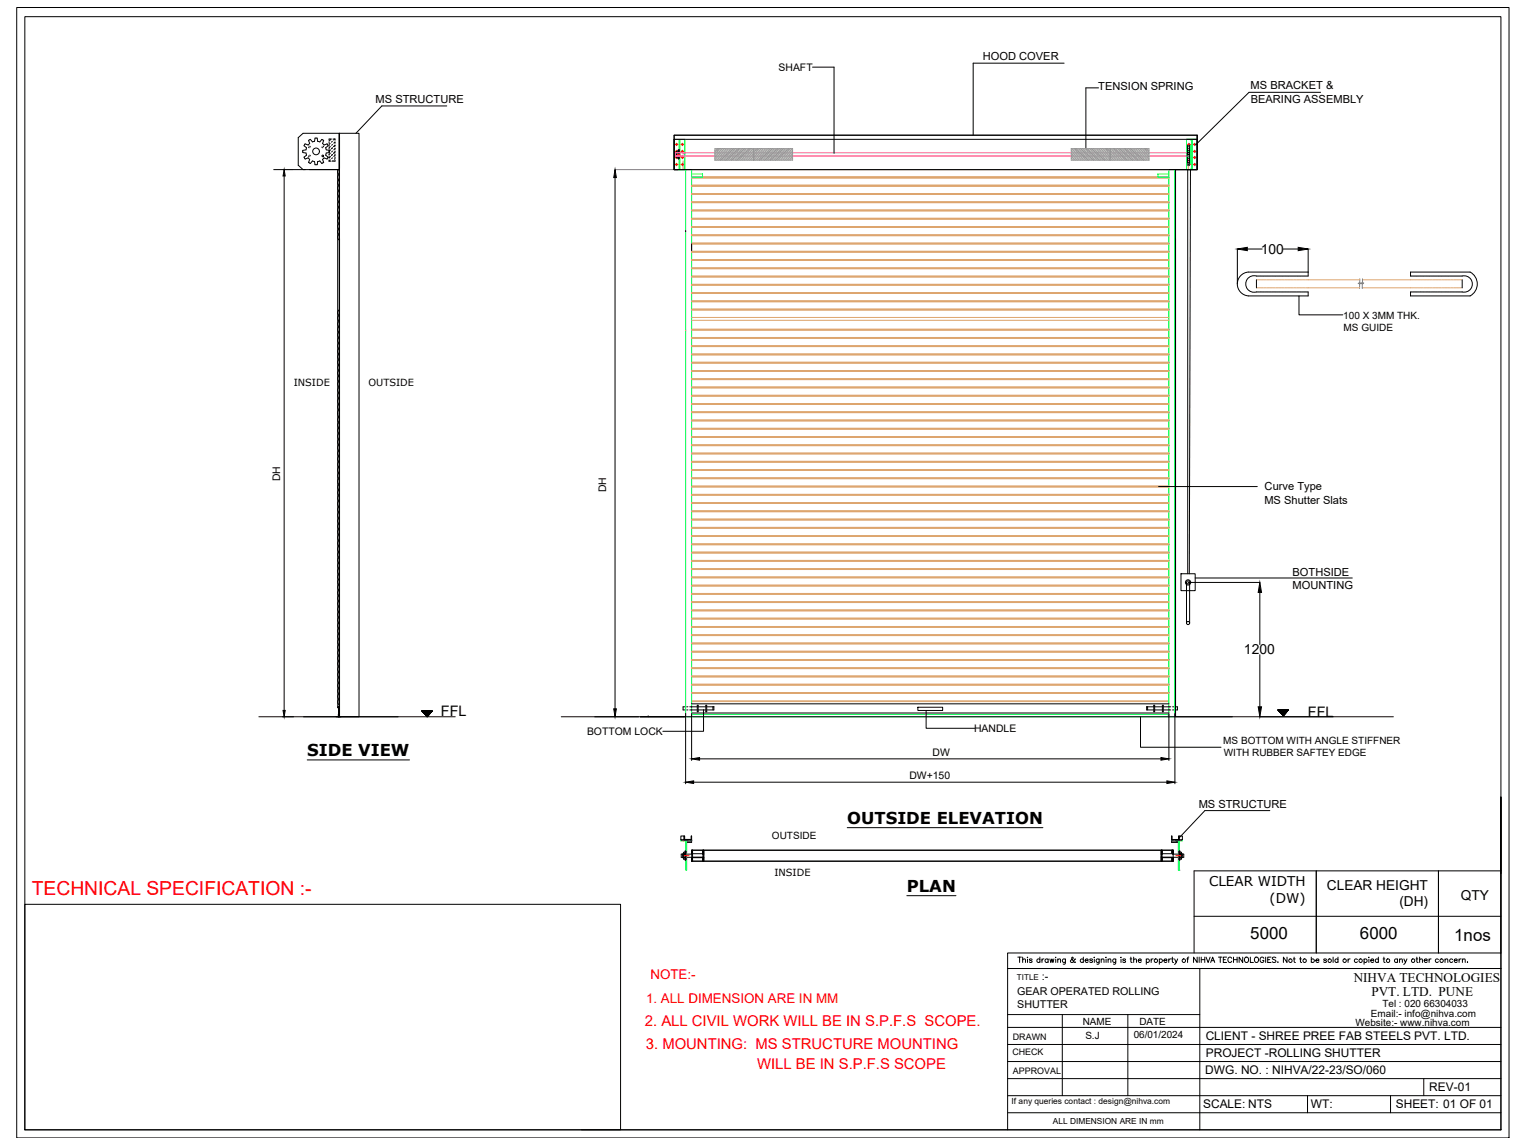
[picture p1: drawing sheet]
<svg xmlns="http://www.w3.org/2000/svg" width="1219mm" height="914mm" viewBox="0 0 1219 914" stroke-linecap="round" stroke-linejoin="round" font-family="sans-serif">
<!-- layer: 0 -->
<g fill="none" stroke="#dda56e" stroke-width=".8">
<path d="M553 135h381M553 155h381M553 149h381M553 148h381M553 142h381M553 141h381M553 175h381M553 174h381M553 168h381M553 162h381M553 161h381M553 195h381"/>
<path d="M553 194h381M553 188h381M553 182h381M553 181h381M553 215h381M553 214h381M553 208h381M553 207h381M553 201h381M553 234h381M553 228h381M553 227h381"/>
<path d="M553 221h381M1004 230h1M1004 223h1M1005 230h1M1005 223h1M1006 230h1M1006 223h1M1007 230h1M1007 223h1M1009 230h.1M1009 223h.1M1010 230h1"/>
<path d="M1010 223h1M1011 230h1M1011 223h1M1012 230h1M1012 223h1M1013 230h1M1013 223h1M1015 230h.1M1015 223h.1M1016 230h1M1016 223h1M1017 230h1"/>
<path d="M1017 223h1M1018 230h1M1018 223h1M1019 230h1M1019 223h1M1021 230h.1M1021 223h.1M1022 230h1M1022 223h1M1023 230h1M1023 223h1M1024 230h1"/>
<path d="M1024 223h1M1025 230h1M1025 223h1M1026 230h1M1026 223h1M1028 230h.1M1028 223h.1M1029 230h1M1029 223h1M1030 230h1M1030 223h1M1031 230h1"/>
<path d="M1031 223h1M1032 230h1M1032 223h1M1034 230h.1M1034 223h.1M1035 230h1M1035 223h1M1036 230h1M1036 223h1M1037 230h1M1037 223h1M1038 230h1"/>
<path d="M1038 223h1M1040 230h.1M1040 223h.1M1041 230h1M1041 223h1M1042 230h1M1042 223h1M1043 230h1M1043 223h1M1044 230h42M1044 223h42M1088 230h40"/>
<path d="M1089 223h39M1128 230h1M1128 223h1M1129 230h1M1129 223h1M1130 230h1M1130 223h1M1132 230h.1M1132 223h.1M1133 230h1M1133 223h1M1134 230h1"/>
<path d="M1134 223h1M1135 230h1M1135 223h1M1136 230h1M1136 223h1M1138 230h.1M1138 223h.1M1139 230h1M1139 223h1M1140 230h1M1140 223h1M1141 230h1"/>
<path d="M1141 223h1M1142 230h1M1142 223h1M1144 230h.1M1144 223h.1M1145 230h1M1145 223h1M1146 230h1M1146 223h1M1147 230h1M1147 223h1M1148 230h1"/>
<path d="M1148 223h1M1150 230h.1M1150 223h.1M1151 230h1M1151 223h1M1152 230h1M1152 223h1M1153 230h1M1153 223h1M1154 230h1M1154 223h1M1156 230h.1"/>
<path d="M1156 223h.1M1157 230h1M1157 223h1M1158 230h1M1158 223h1M1159 230h1M1159 223h1M1160 230h1M1160 223h1M1161 230h1M1161 223h1M1163 230h.1"/>
<path d="M1163 223h.1M1164 230h1M1164 223h1M1165 230h1M1165 223h1M1166 230h1M1166 223h1M1167 230h1M1167 223h1M553 256h381M553 254h381M553 248h381"/>
<path d="M553 247h381M553 241h381M553 240h381M548 264h.1M553 277h381M553 276h381M553 270h381M553 264h381M553 263h381M553 297h381M553 296h381M553 290h381"/>
<path d="M553 289h381M553 283h381M553 316h381M553 310h381M553 309h381M553 303h381M553 302h381M553 336h381M553 335h381M553 330h381M553 329h381M553 323h381"/>
<path d="M553 322h381M553 356h381M553 355h381M553 349h381M553 343h381M553 342h381M553 376h381M553 375h381M553 369h381M553 368h381M553 362h381M553 395h381"/>
<path d="M553 389h381M553 388h381M553 382h381M553 415h381M553 409h381M553 408h381M553 402h381M553 401h381M553 435h381M553 434h381M553 428h381M553 422h381"/>
<path d="M553 421h381M553 455h381M553 454h381M553 448h381M553 442h381M553 441h381M553 475h381M553 474h381M553 468h381M553 467h381M553 461h381M553 494h381"/>
<path d="M553 488h381M553 487h381M553 481h381M553 514h381M553 508h381M553 507h381M553 501h381M553 500h381M553 540h381M553 534h381M553 533h381M553 527h381"/>
<path d="M553 521h381M553 520h381M553 560h381M553 554h381M553 553h381M553 547h381M553 546h381M553 541h381"/>
</g>
<g fill="none" stroke="#0f0" stroke-width=".8">
<path d="M539 111h8v24h-8zM543 111v24M948 111h9v24h-9zM951 118l-1 1v9l1 1M951 117h.1M951 111l1 1v23h-1M951 117v13M952 111v24M952 116h-1v15h1M952 119h.1M953 111v24M539 135h8"/>
<path d="M553 139h8v2h-8M934 135h5v437h-5zM934 139h-9v2h9M949 126h1M950 121h-1M950 121v5M950 121h.1M950 126h.1M951 121v5M951 130h.1M952 126h.1M952 121h.1"/>
<path d="M952 127h.1M952 120h.1M548 572v-437h5v437M544 671h9h-9zM548 671v24h1v-24M936 671h9h-9zM941 671v24h2M942 671v24"/>
<circle cx="541" cy="115" r=".7"/>
<circle cx="545" cy="115" r=".7"/>
<circle cx="950" cy="115" r=".7"/>
<circle cx="954" cy="115" r=".7"/>
<circle cx="541" cy="126" r=".7"/>
<circle cx="541" cy="121" r=".7"/>
<circle cx="541" cy="131" r=".7"/>
<circle cx="545" cy="131" r=".7"/>
<circle cx="545" cy="126" r=".7"/>
<circle cx="545" cy="121" r=".7"/>
<circle cx="950" cy="131" r=".7"/>
<circle cx="954" cy="121" r=".7"/>
<circle cx="954" cy="131" r=".7"/>
<circle cx="954" cy="126" r=".7"/>
</g>
<path d="M546 128v7h-7M949 132v3h8" fill="none" stroke="#b88a5c" stroke-width=".8"/>
<path d="M950 120v9M546 126h.1M950 122h-411v3h411" fill="none" stroke="#f0f" stroke-width=".8"/>
<path d="M546 123h.1" fill="none" stroke="#b85c8a" stroke-width=".8"/>
<path d="M547 572h390M553 571h380v1" fill="none" stroke="#0ff" stroke-width=".8"/>
<g fill="none" stroke="#000" stroke-width=".8">
<path d="M13 6h1193v903h-1193zM20 13h1179v889h-1179zM649 54h17v68M850 50h-72v58M878 70h-10v49M1055 74h-57l-42 41M357 85h-52l-21 21M244 115l-1 1 2 2v2h-3v2h3v2l-2 2M247 112v3l-1 1-2-1M247 117v1M247 117h1M248 111l-2 1"/>
<path d="M252 110h1M252 110l-1 3h-1l-2-2M253 110l1 3h2l1-2M257 111l2 1-1 3 1 1 2-1M257 117l1 1M258 117h1M261 115l1 1-2 2 1 2h2v2h-2l-1 2 2 2M263 112v-1h2l-2 2M263 113v1M263 116v1M263 118v1M264 114l-1 1"/>
<path d="M264 120l-1 1M264 117l-1 1M266 113l-1 1M266 118l-1 1M266 115l-1 1M266 111h2v1M267 114l1-1v1M267 111v1M267 116v1M268 116v1M268 118v1M268 116l-1 1"/>
<path d="M268 119l-1 1M271 106h16v466h-16zM271 106h-29l-4 4v22l4 3M271 106v29h-52M539 111h418M539 108h418v27h-418zM542 120h1v7h-1zM949 116v14h1v-14M949 120h1M949 116l1 1v-1M949 118h1M957 108v27h-18"/>
<path d="M243 125l1 2 2-1 1 1v3M246 130l2 1 2-2h1l1 3h1l1-3h2l1 2M247 125h.1M247 124l1 1M261 127l-2-1-1 1 1 3-2 1M262 125l-1 2M263 128v1h2M263 121v1M263 123v1M263 125v1M264 122l-1 1M264 125l-1 1 1-1"/>
<path d="M264 128l-1 1M266 124h-1M266 121h-1M266 123l-1 1M266 126l-1 1M266 128v1M268 121v1M268 123v1l-1 1M268 125v1M268 128v1h-2M268 121l-1 1M268 127h-1"/>
<path d="M540 122h3M540 125h3M540 123h1M542 122h-2v3h2M542 121h-1v5h1M542 120h1M542 121h1M542 126h1M547 135h-8v-27h418v27h-18M939 135v437M949 122h1M949 127h1"/>
<path d="M949 129h1M949 123h1M949 125h1M949 132h1M227 141v426M491 142v424M548 185h.1M553 195v6M939 191v381h46M989 199v28M997 199h11M1025 199h12"/>
<path d="M1045 199v21M1045 217h-48a10 10 0 0 0-8 10 10 10 0 0 0 8 9h48v-3M1004 223v7M1004 220a7 7 0 0 0-9 7 7 7 0 0 0 9 6M1005 220h.1M1005 233h.1M1006 220h.1M1006 233h.1M1007 220h.1M1007 233h.1M1007 220h1M1007 233h1"/>
<path d="M1008 220h1M1008 233h1M1009 220h1M1009 233h1M1010 220h1M1010 233h1M1011 220h1M1011 233h1M1012 220h1M1012 233h1M1013 220h1M1013 233h1"/>
<path d="M1014 220h1M1014 233h1M1015 220h1M1015 233h1M1016 220h1M1016 233h1M1017 220h1M1017 233h1M1018 220h1M1018 233h1M1019 220h1M1019 233h1"/>
<path d="M1020 220h1M1020 233h1M1021 220h.1M1021 233h.1M1022 220h.1M1022 233h.1M1023 220h.1M1023 233h.1M1024 220h.1M1024 233h.1M1025 220h.1M1025 233h.1"/>
<path d="M1026 220h.1M1026 233h.1M1027 220h.1M1027 233h.1M1028 220h.1M1028 233h.1M1028 220h1M1028 233h1M1029 220h1M1029 233h1M1030 220h1M1030 233h1"/>
<path d="M1031 220h1M1031 233h1M1032 220h1M1032 233h1M1033 220h1M1033 233h1M1034 220h1M1034 233h1M1035 220h1M1035 233h1M1036 220h1M1036 233h1"/>
<path d="M1037 220h1M1037 233h1M1038 237v14h35M1038 220h1M1038 233h1M1039 220h1M1039 233h1M1040 220h1M1040 233h1M1041 220h.1M1041 233h.1M1042 220h.1"/>
<path d="M1042 233h.1M1043 220h.1M1043 233h.1M1044 220h.1M1044 233h.1M1127 220v-3h48a11 11 0 0 1 0 19h-48v-3M1128 220h.1M1128 233h.1M1129 220h.1M1129 233h.1M1130 220h.1M1130 233h.1"/>
<path d="M1131 220h.1M1131 233h.1M1132 220h.1M1132 233h.1M1132 220h1M1132 233h1M1133 220h1M1133 233h1M1134 220h1M1134 233h1M1135 220h1M1135 233h1"/>
<path d="M1136 220h1M1136 233h1M1137 220h1M1137 233h1M1138 220h1M1138 233h1M1139 220h1M1139 233h1M1140 220h1M1140 233h1M1141 220h1M1141 233h1"/>
<path d="M1142 220h1M1142 233h1M1143 220h1M1143 233h1M1144 220h1M1144 233h1M1145 220h1M1145 233h1M1146 220h.1M1146 233h.1M1147 220h.1M1147 233h.1"/>
<path d="M1148 220h.1M1148 233h.1M1149 220h.1M1149 233h.1M1150 220h.1M1150 233h.1M1151 220h.1M1151 233h.1M1152 220h.1M1152 233h.1M1153 220h.1M1153 233h.1"/>
<path d="M1153 220h1M1153 233h1M1154 220h1M1154 233h1M1155 220h1M1155 233h1M1156 220h1M1156 233h1M1157 220h1M1157 233h1M1158 220h1M1158 233h1"/>
<path d="M1159 220h1M1159 233h1M1160 220h1M1160 233h1M1161 220h1M1161 233h1M1162 220h1M1162 233h1M1163 220h1M1163 233h1M1164 220h1M1164 233h1"/>
<path d="M1165 220h1M1165 233h1M1166 220h.1M1166 233h.1M1167 220h.1M1167 233h.1M1168 220a7 7 0 0 1 8 7 7 7 0 0 1-8 6M1168 223v7M926 389h79M948 465v33M949 465h58M950 465v33"/>
<path d="M955 462h125M1007 473v42M1007 523v41M207 572h157M270 565v-1l1 1a.7 .7 0 0 0-1-1 .7 .7 0 0 0 0 1M270 565l1 1zM270 572h-1M270 571h.1M270 566v6M271 566v6M271 572h1M337 568h.1"/>
<path d="M337 568l4 4M337 568h1M337 568h1h-1M338 568h.1M338 569v-1v1M338 568v1M338 569l1-1-1 1M338 568v1v-1M339 569v-1v1M339 570v-2v2M339 568l-1 1M339 568l-1 1 1-1"/>
<path d="M339 568v1zM339 570l1-2-1 2M339 570l1-2v3M340 568l-1 2M340 568l-1 2 1-2M340 571l1-3-1 3M340 568v3M341 572l1-4-1 4M341 568l-1 3zM341 568l-1 3M341 568l-1 3 1-3M341 572l2-4-2 4"/>
<path d="M342 568l-1 4M342 572l1-4-1 4M342 568l-1 4 1-4M342 568l-1 4zM342 571l1-3-1 3M343 568l-2 4M343 568l-1 4M343 568l-1 3M343 570l1-2-1 3M343 570l1-2-1 2M343 568v3M344 570v-2v2"/>
<path d="M344 568l-1 2M344 568v2M344 569l1-1-1 1M344 568v1v-1M344 568v1zM344 568v1M345 569v-1v1M345 568l-1 1M345 568v1M345 568h.1M345 568l-4 4M448 572h665"/>
<path d="M518 572h.1M547 564h-1v3h1M548 570v56M549 567h1M549 564h1M551 567h6M551 564h6M553 570v37M553 562h381M553 569h381M557 563h1v5h-1zM558 567h6"/>
<path d="M558 564h6M562 567v17h-32M564 563h1v5h-1zM565 564h5v3h-5M570 564v3M733 565h20v2h-20zM740 567v15h39M911 572v25h65M917 564v3M922 564h-6v3h6M922 563h1v5h-1zM923 567h6"/>
<path d="M923 564h6M929 563v5zM929 567h6M929 564h6M934 570v37M937 567h1M937 564h1M939 570v56M939 572h.1M939 564h2v3h-2M1021 567h8M1021 567l4 5"/>
<path d="M1021 567h.1M1022 567h-1zM1022 568v-1v1M1022 567l-1 1M1022 567v1M1022 567v1v-1M1022 568l1-1-1 1M1022 568l1-1-1 2M1022 569l1-2-1 2M1023 567l-1 1M1023 567l-1 1zM1023 569v-2v2"/>
<path d="M1023 567v2v-2M1023 569l1-2-1 2M1023 567v2M1023 567v2zM1023 570l1-3v3M1023 570l1-3-1 3M1024 567l-1 2M1024 570v-3v3M1024 570l1-3-1 3M1024 571l1-4-1 4M1024 567v3M1024 571l2-4-2 4"/>
<path d="M1025 567l-1 3M1025 567l-1 3 1-3M1025 571l1-4-1 4M1025 567l-1 4 1-4M1025 572l1-5-1 5M1025 572l2-5-2 5M1026 567l-1 4 1-4M1026 571l1-4-1 4M1026 567l-1 4M1026 571l1-4-2 5M1026 567l-1 4zM1026 570l1-3-1 3"/>
<path d="M1026 567l-1 5M1027 570l1-3-1 3M1027 569l1-2-1 2M1027 567l-1 3M1027 567v3l1-3M1028 567l-1 3M1028 569v-2v2M1028 567l-1 3 1-3M1028 567l-1 2M1028 567v2M1028 567v2zM1028 568l1-1-1 1"/>
<path d="M1028 567v1M1029 567l-1 1zM1029 568v-1v1M1029 567h.1M1029 567v1M1029 567l-4 5M245 607h82M559 606h369M554 625h378M1199 637v124v-124v61M1015 647h-52l-21 22M544 671h9h-6v-3v2h5l1-2v5h-5v-2"/>
<path d="M544 668h3v3h-3zM547 680h1v7h-1zM548 672h1M549 671l-1 1M549 671h1M549 672h1M550 671h1M550 672h1M551 671h1M551 672h1M552 671h1M552 672h1"/>
<path d="M553 679h.1M553 679v1v-1v9M553 679v1M553 680h.1M562 679v9v-1M562 679h.1M562 679v1M562 680h.1M562 680v1M562 679v9M677 661h156M928 680v-1v9"/>
<path d="M928 679v9v-1M928 679h.1M928 679v1M928 680h.1M928 680v1M936 672h.1M936 671h.1M936 679v3M937 672h.1M937 671h.1M937 679h.1M937 679h-384v9"/>
<path d="M937 679v9M937 679v1M937 680v1M938 672h.1M938 671h.1M939 672h.1M939 671h.1M940 671v1M940 672h.1M941 671v2h-5v-5v2h6v-2v3h-6h9M942 668h3v3h-3zM942 680h1v7h-1z"/>
<path d="M545 683h1M547 682h-2v3h2M547 681h-1v5h1M547 680h1M547 681h1M547 686h1M553 681v-1v1M553 687v-1v1M553 688h384M553 685h.1M553 688h.1M553 680v1"/>
<path d="M553 681h.1M553 681v1v-1M553 681v1M553 682h.1M553 685v1M553 686v1M553 687h.1M553 687v1h384v-1M553 687v1M553 682h-9v3h18M562 687h.1M562 682h.1"/>
<path d="M562 685h-9M562 681h.1M562 681v1M562 681v1h-9M562 685h.1M562 685v1M562 686v1M562 688h.1M928 685h.1M928 681v1M928 685h9M928 681h.1"/>
<path d="M928 682h.1M928 685v1M928 686v1v-1M928 686v1M928 687h.1M928 687v1M928 688h.1M936 685v3M937 682h9v3h-18M937 687v-1v1M937 685h.1M937 685v1"/>
<path d="M937 682h-9M937 681h.1M937 681v1M937 686h.1M937 686v1M937 687h.1M937 687v1v-1M937 687v1M937 688h.1M942 680h1M942 681h1M942 686h1"/>
<path d="M943 682h2v3h-2M943 681h1v5h-1M944 683h1M1052 695v66M1149 695v66M1199 695h-245v66M725 715h39M20 722h476v180h-476zM954 732h245M813 764h3M815 764v5M817 767l1-1h1v3"/>
<path d="M817 764v5M821 765h.1M821 766v3M825 766h-1h-1v1h1l1 1-1 1-2-1M831 766a1.4 1.4 0 0 0-2 0 1.4 1.4 0 0 0 0 2 1.4 1.4 0 0 0 2 0M831 764v5M832 766v3M834 766h-1l-1 1M837 766a1.4 1.4 0 0 0-2 0 1.4 1.4 0 0 0 0 2 1.4 1.4 0 0 0 2 0M837 766v3M839 766l1 3v-3l1 3 1-3M843 765h.1"/>
<path d="M843 766v3M845 767l1-1h1v3M845 766v3M851 766v4h-2M851 766a1.4 1.4 0 0 0-2 0 1.4 1.4 0 0 0 0 2 1.4 1.4 0 0 0 2 0M859 766a2.5 2.5 0 0 1-4 2v-1l2-2v-1l-1 1v1l2 2h1M866 766a1.4 1.4 0 0 0-2 0 1.4 1.4 0 0 0 0 2 1.4 1.4 0 0 0 2 0M866 764v5M867 767h2a1.4 1.4 0 0 0-2-1 1.4 1.4 0 0 0 1 2l1 1v-1M873 766h-1h-1v1h2v1l-1 1-1-1M874 765h.1M874 766v3"/>
<path d="M878 766v4h-2M878 766a1.4 1.4 0 0 0-2 0 1.4 1.4 0 0 0 0 2 1.4 1.4 0 0 0 2 0M880 767l1-1h1v3M880 766v3M883 765h.1M884 766v3M885 767l1-1h1l1 3M885 766v3M891 766v4h-1M891 766a1.4 1.4 0 0 0-2 0 1.4 1.4 0 0 0 0 2 1.4 1.4 0 0 0 2 0M895 765h.1M896 766v3"/>
<path d="M899 766h-1h-1v1h2v1l-1 1-1-1M903 766h1M904 764v4l1 1M906 767l1-1h1v3M906 764v5M909 767h3a1.4 1.4 0 0 0-2-1 1.4 1.4 0 0 0-1 1 1.4 1.4 0 0 0 1 2l2-1M916 766a1.4 1.4 0 0 1 2 0 1.4 1.4 0 0 1 0 2 1.4 1.4 0 0 1-2 0M916 766v4M920 766v3M921 766h-1v1M926 766a1.4 1.4 0 0 1 2 0 1.4 1.4 0 0 1 0 2 1.4 1.4 0 0 1-2 0M926 766v4"/>
<path d="M930 767h2a1.4 1.4 0 0 0-2-1 1.4 1.4 0 0 0 1 2l1 1v-1M934 766v3M935 766h-1v1M936 766h1M937 764v4l1 1M938 766l2 3 1-3M940 769l-2 1M948 766h2M950 764l-1 1v4M956 764v5l-2-5v5M958 764v5M959 773h-154v129"/>
<path d="M960 764v5M960 766h3M963 764v5M964 764l1 5 2-5M967 769l2-5 2 5M968 767h2M973 764h3M975 764v5M977 766h2M980 764h-3v5h3M984 765a1.6 1.6 0 0 0-2-1 1.6 1.6 0 0 0-1 2 1.8 1.8 0 0 0 1 2 1.8 1.8 0 0 0 2 0M986 766h2"/>
<path d="M986 764v5M988 764v5M993 764v5l-3-5v5M995 765a2 2 0 0 1 3 1 2 2 0 0 1-3 2l-1-1zM999 764v5h2M1003 765a1.9 1.9 0 0 1 3 2 1.9 1.9 0 0 1-3 1l-1-1zM1010 765a1.6 1.6 0 0 0-2-1 1.6 1.6 0 0 0-1 2 1.8 1.8 0 0 0 0 2 1.8 1.8 0 0 0 3 0v-1h-1M1011 764v5M1013 766h1M1015 764h-2v5h2M1019 765l-1-1-2 1 1 1 2 1v1l-1 1-2-1M1021 768h.1"/>
<path d="M1028 764v5l-3-5v5M1033 766h2M1034 764v4l1 1M1038 766h2M1039 764v4l1 1M1048 766a1.4 1.4 0 0 1 2 0 1.4 1.4 0 0 1 0 2 1.4 1.4 0 0 1-2 0M1048 764v5M1051 767h3a1.4 1.4 0 0 0-2-1 1.4 1.4 0 0 0-1 1 1.4 1.4 0 0 0 1 2l2-1M1060 766h-1h-1v1h2v1l-1 1-1-1M1065 764v5M1069 766a1.4 1.4 0 0 0-2 0 1.4 1.4 0 0 0 0 2 1.4 1.4 0 0 0 2 0M1069 764v5"/>
<path d="M1077 766v3M1079 766h-1l-1 1M1085 766a1.5 1.5 0 0 0-3 0 1.4 1.4 0 0 0 0 2 1.5 1.5 0 0 0 3 0M1090 766a1.4 1.4 0 0 1 2 0 1.4 1.4 0 0 1 0 2 1.4 1.4 0 0 1-2 0M1090 766v4M1093 765h.1M1094 766v3M1095 767h3a1.4 1.4 0 0 0-2-1 1.4 1.4 0 0 0-1 1 1.4 1.4 0 0 0 1 2l2-1M1101 766a1.4 1.4 0 0 0-2 0 1.4 1.4 0 0 0 0 2 1.4 1.4 0 0 0 2 0M1101 764v5M1105 766h1M1106 764v4l1 1"/>
<path d="M1117 766a1.4 1.4 0 0 0-2 0 1.4 1.4 0 0 0 0 2 1.4 1.4 0 0 0 2 0M1117 766v3M1118 767l1-1h1v3M1118 766v3M1122 766l1 3 1-3M1123 769l-2 1M1131 766h2M1132 764v4l1 1M1134 767l1-1h1v3M1134 764v5M1138 767h2a1.4 1.4 0 0 0-1-1 1.4 1.4 0 0 0-1 1 1.4 1.4 0 0 0 1 2l1-1M1142 766v3"/>
<path d="M1143 766h-1v1M1149 766a1.4 1.4 0 0 0-2 0 1.4 1.4 0 0 0 0 2 1.4 1.4 0 0 0 2 0M1155 767l1-1h1v3M1155 766v3M1161 766a1.4 1.4 0 0 0-2 0 1.4 1.4 0 0 0 0 2 1.4 1.4 0 0 0 2 0M1162 767h2a1.4 1.4 0 0 0-1-1 1.4 1.4 0 0 0-1 1 1.4 1.4 0 0 0 1 2l1-1M1166 766v3M1167 766h-1v1M1168 767l1-1h1l1 3M1168 766v3M1172 768h1zM805 810h154"/>
<path d="M849 810v65M901 810v65M805 834h394M805 820h394M805 848h394M805 861h394M805 875h394M1045 875v14M1111 875v14M1138 861v14M805 889h394M465 902h734"/>
<path d="M959 902v-129h240h-394v-12h394v141"/>
<circle cx="253" cy="121" r="2.7"/>
<circle cx="258" cy="125" r=".7"/>
<circle cx="949" cy="465" r="1.2"/>
<circle cx="949" cy="498" r="1.2"/>
<circle cx="923" cy="767" r="1.4"/>
<circle cx="946" cy="767" r="1.4"/>
<circle cx="1031" cy="767" r="1.4"/>
<circle cx="1042" cy="767" r="1.4"/>
<circle cx="1062" cy="767" r="1.4"/>
<circle cx="1074" cy="767" r="1.4"/>
<circle cx="1087" cy="767" r="1.4"/>
<circle cx="1109" cy="767" r="1.4"/>
<circle cx="1129" cy="767" r="1.4"/>
<circle cx="1152" cy="767" r="1.4"/>
</g>
<path d="M227 135l1 6h-2zM491 135l1 7h-2zM989 199l8-1v2zM1037 198l8 1-8 1zM1007 465l1 8h-3zM226 567h2l-1 5zM490 566h2l-1 6zM1005 564h3l-1 8zM553 606l6-1v2zM928 605l6 1-6 1zM548 625l6-1v2zM932 624l7 1-7 1z" fill="#000" stroke="#000" stroke-width=".8"/>
<!-- layer: hatch -->
<path d="M491 135h51M1086 223v2l-1 1h2l-1 1v3M1089 223v2l-2 1h3l-2 1v3" fill="none" stroke="#808080" stroke-width=".8"/>
<!-- layer: 0 -->
<g fill="none" stroke="#f00" stroke-width=".8">
<path d="M540 115h.1M540 115h2M541 114v1M541 115v1M541 120v1M544 115h1M545 115h.1M545 114v1M545 115v1M545 120v1M545 115h1M949 115h1"/>
<path d="M950 115h.1M950 114v1M950 115v1M950 115h1M953 115h1M954 115h2M955 114v1M955 115v1M955 120v1M539 123h1M540 121h.1M540 131h.1"/>
<path d="M540 126h.1M540 123h1M540 121h2M540 131h2M540 126h2M541 121v1M541 125v1M541 126v1M541 130v1M541 132h.1M541 123h1M542 121h1"/>
<path d="M542 126h1M542 123h1M544 121h1M544 131h1M544 126h1M545 121h.1M545 131h.1M545 126h.1M545 121v1M545 125v1M545 126v1M545 130v1"/>
<path d="M545 132h.1M545 121h1M545 131h1M545 126h1M949 131h1M950 130v1M950 132h.1M950 131h1M953 121h1M953 131h1M953 126h1M954 121h2"/>
<path d="M954 131h2M954 126h2M955 121v1M955 125v1M955 126v1M955 130v1M955 132h.1M546 671v1M551 671v1M938 671v1M943 671v1M545 683h1"/>
<path d="M546 683h4M547 681h1M547 686h1M939 683h5M942 681h1M942 686h1M944 683h1"/>
</g>
<path d="M546 671h.1M550 671h.1M551 671h.1M938 671h.1M942 671h.1M943 671h.1M548 685h1M548 682h1M941 685h1M941 682h1" fill="none" stroke="#ff0" stroke-width=".8"/>
<g fill="#0f0" stroke="#0f0" stroke-width=".8">
<path d="M952 116v5zM952 116v5z"/>
<path d="M952 121v2zM952 121v2z"/>
<path d="M952 123v3zM952 123v3z"/>
<path d="M952 126v5zM952 126v5z"/>
</g>
<!-- layer: Guides -->
<path d="M270 135v430M271 190v382" fill="none" stroke="#000" stroke-width=".8"/>
<!-- layer: strips -->
<path d="M271 135a2.8 2.8 0 0 0 0 4 2.8 2.8 0 0 0 0 5M271 144a2.8 2.8 0 0 0 0 4 2.8 2.8 0 0 0 0 4 2.8 2.8 0 0 0 0 5 2.8 2.8 0 0 0 0 4 2.8 2.8 0 0 0 0 4M271 166a2.8 2.8 0 0 0 0 4 2.8 2.8 0 0 0 0 4 2.8 2.8 0 0 0 0 5 2.8 2.8 0 0 0 0 4 2.7 2.7 0 0 0 0 4 2.8 2.8 0 0 0 0 5M271 248a2.8 2.8 0 0 0 0 4 2.8 2.8 0 0 0 0 4M271 257a2.8 2.8 0 0 0 0 4 2.8 2.8 0 0 0 0 4 2.8 2.8 0 0 0 0 5M271 270a2.8 2.8 0 0 0 0 4 2.8 2.8 0 0 0 0 4 2.8 2.8 0 0 0 0 5 2.8 2.8 0 0 0 0 4 2.8 2.8 0 0 0 0 4M271 292a2.8 2.8 0 0 0 0 4 2.7 2.7 0 0 0 0 4 2.8 2.8 0 0 0 0 5 2.8 2.8 0 0 0 0 4M271 309a2.8 2.8 0 0 0 0 5 2.8 2.8 0 0 0 0 4l-1 3a2.7 2.7 0 0 1 0 4l1 2-1 2v3a2.9 2.9 0 0 1 0 3l1 2a2.8 2.8 0 0 0 0 5M271 342a2.8 2.8 0 0 0 0 4l-1 3a2.6 2.6 0 0 1 0 3v2a2.9 2.9 0 0 1 0 4 2.7 2.7 0 0 1 0 4l1 2M271 364a2.8 2.8 0 0 0 0 5 2.8 2.8 0 0 0 0 4l-1 3a2.7 2.7 0 0 1 0 3v2a2.9 2.9 0 0 1 0 4 2.7 2.7 0 0 1 0 4l1 2a2.8 2.8 0 0 0 0 5 2.8 2.8 0 0 0 0 4l-1 3a2.7 2.7 0 0 1 0 3v2a2.9 2.9 0 0 1 0 3v1a2.7 2.7 0 0 1 0 4l1 2a2.8 2.8 0 0 0 0 5 2.8 2.8 0 0 0 0 4l-1 3a2.7 2.7 0 0 1 0 3v2a2.9 2.9 0 0 1 0 3v1a2.7 2.7 0 0 1 0 4l1 2a2.7 2.7 0 0 0 0 5 2.8 2.8 0 0 0 0 4l-1 3a2.7 2.7 0 0 1 0 3l1 3M271 463a2.8 2.8 0 0 0 0 4 2.8 2.8 0 0 0 0 4 2.8 2.8 0 0 0 0 5 2.8 2.8 0 0 0 0 4 2.7 2.7 0 0 0 0 4 2.8 2.8 0 0 0 0 5 2.8 2.8 0 0 0 0 4 2.8 2.8 0 0 0 0 4 2.8 2.8 0 0 0 0 5 2.8 2.8 0 0 0 0 4 2.8 2.8 0 0 0 0 4 2.8 2.8 0 0 0 0 5 2.8 2.8 0 0 0 0 4 2.8 2.8 0 0 0 0 5 2.8 2.8 0 0 0 0 4M271 528a2.8 2.8 0 0 0 0 4 2.8 2.8 0 0 0 0 5 2.8 2.8 0 0 0 0 4 2.8 2.8 0 0 0 0 4 2.8 2.8 0 0 0 0 5 2.8 2.8 0 0 0 0 4 2.8 2.8 0 0 0 0 4 2.8 2.8 0 0 0 0 5" fill="none" stroke="#000" stroke-width=".8"/>
<!-- layer: bracket -->
<path d="M271 106v28M271 110v25" fill="none" stroke="#000" stroke-width=".8"/>
<!-- layer: hatch -->
<path d="M271 135v437" fill="none" stroke="#000" stroke-width=".8"/>
<!-- layer: Dimension -->
<path d="M226 135h9" fill="none" stroke="#f0f" stroke-width=".8"/>
<!-- layer: 0 -->
<g fill="none" stroke="#989898" stroke-width=".8">
<path d="M573 119l-2 1M574 119l-1 1M575 119l-4 3M576 119l-5 4M577 119l-6 5M579 119l-8 6M580 119l-9 8M582 119l-11 9M583 119l-10 9M585 119l-11 9M586 119l-10 9M588 119l-11 9"/>
<path d="M589 119l-11 9M591 119l-11 9M592 119l-11 9M593 119l-10 9M595 119l-11 9M596 119l-10 9M598 119l-11 9M599 119l-10 9M601 119l-11 9M602 120l-9 8M604 119l-2 1M606 119l-2 1"/>
<path d="M606 119l-4 3M607 119l-5 4M608 119l-6 5M610 119l-8 6M611 119l-9 8M613 119l-11 9v-9l-10 9M614 119l-10 9M616 119l-11 9M617 119l-10 9M619 119l-11 9M620 119l-10 9M622 119l-11 9"/>
<path d="M623 119l-11 9M624 119l-10 9M626 119l-11 9M627 119l-10 9M629 119l-11 9M630 119l-10 9M632 119l-11 9M633 119l-10 9M633 119h-62v9M633 119v9h-62M633 120l-9 8M856 119h62v9h-62z"/>
<path d="M856 120l9 8M856 119l11 9M857 119l11 9M859 119l10 9M860 119l11 9M862 119l10 9M863 119l11 9M865 119l10 9M866 119l11 9M868 119l10 9M869 119l11 9M870 119l11 9"/>
<path d="M872 119l11 9M873 119l11 9M875 119l10 9M876 119l11 9v-9l11 9M878 119l9 8M879 119l8 6M881 119l6 5M882 119l5 4M884 119l3 3M884 119l2 1M885 119l2 1M887 120l9 8"/>
<path d="M888 119l11 9M890 119l11 9M891 119l11 9M893 119l10 9M894 119l11 9M896 119l10 9M897 119l11 9M899 119l10 9M900 119l11 9M902 119l10 9M903 119l11 9M904 119l11 9"/>
<path d="M906 119l11 9M907 119l11 9M909 119l9 8M910 119l8 6M912 119l6 5M913 119l5 4M915 119l3 3M915 119l2 1M916 119l2 1M602 121l-8 7M602 122l-6 6M602 124l-5 4"/>
<path d="M602 125l-3 3M602 126l-2 2M633 121l-7 7M633 122l-6 6M633 124l-5 4M633 125l-3 3M633 126l-2 2M856 121l8 7M856 122l6 6M856 124l5 4M856 125l3 3M856 126l2 2"/>
<path d="M887 121l8 7M887 122l6 6M887 124l5 4M887 125l3 3M887 126l2 2"/>
</g>
<!-- layer: labeling -->
<g fill="none" stroke="#000" stroke-width=".8">
<path d="M949 135v323M951 135l-1 323M944 458h11v14h-11z"/>
<circle cx="949" cy="465" r="2.1"/>
</g>
<text font-size="15.4" fill="#f00" x="25" y="715">TECHNICAL SPECIFICATION :-</text>
<g font-size="13.5">
<text x="999" y="750">5000</text>
<text x="1087" y="750">6000</text>
<text x="1162" y="752">1nos</text>
</g>
<g font-size="13.1">
<text x="245" y="604">SIDE VIEW</text>
<text x="677" y="658">OUTSIDE ELEVATION</text>
<text x="725" y="713">PLAN</text>
</g>
<g font-size="11.9" fill="#f00">
<text x="515" y="819">2. ALL CIVIL WORK WILL BE IN S.P.F.S SCOPE.</text>
<text x="516" y="838">3. MOUNTING: MS STRUCTURE MOUNTING</text>
<text x="605" y="853">WILL BE IN S.P.F.S SCOPE</text>
</g>
<g font-size="11.5">
<text x="352" y="571">FFL</text>
<text x="1045" y="572">FFL</text>
</g>
<g font-size="11.1">
<text x="1007" y="203">100</text>
<text x="994" y="523">1200</text>
</g>
<g font-size="10.9">
<text x="1060" y="711">CLEAR HEIGHT</text>
<text x="1167" y="719">QTY</text>
<text x="1118" y="724">(DH)</text>
</g>
<g font-size="10.8">
<text x="966" y="708">CLEAR WIDTH</text>
<text x="1014" y="721">(DW)</text>
</g>
<g font-size="10.7" fill="#f00">
<text x="520" y="781">NOTE:-</text>
<text x="516" y="801">1. ALL DIMENSION ARE IN MM</text>
</g>
<g font-size="10.6">
<text x="1082" y="785">NIHVA TECHNOLOGIES</text>
<text x="1096" y="796">PVT. LTD. PUNE</text>
</g>
<g font-size="9.5">
<text x="963" y="831">CLIENT - SHREE PREE FAB STEELS PVT. LTD.</text>
<text x="963" y="844">PROJECT -ROLLING SHUTTER</text>
<text x="963" y="858">DWG. NO. : NIHVA/22-23/SO/060</text>
<text x="1142" y="871">REV-01</text>
<text x="961" y="885">SCALE: NTS</text>
<text x="1047" y="885">WT:</text>
<text x="1115" y="885">SHEET: 01 OF 01</text>
</g>
<g font-size="8.9">
<text x="785" y="48">HOOD COVER</text>
<text x="999" y="71">MS BRACKET &amp;</text>
<text x="878" y="72">TENSION SPRING</text>
<text x="300" y="82">MS STRUCTURE</text>
<text x="999" y="82">BEARING ASSEMBLY</text>
<text x="1010" y="392">Curve Type</text>
<text x="1010" y="402">MS Shutter Slats</text>
<text x="1033" y="460">BOTHSIDE</text>
<text x="1033" y="470">MOUNTING</text>
<text x="958" y="645">MS STRUCTURE</text>
</g>
<g font-size="8.6">
<text x="832" y="783">:-</text>
<text x="813" y="794">GEAR OPERATED ROLLING</text>
<text x="813" y="805">SHUTTER</text>
</g>
<g font-size="8.3">
<text x="622" y="57">SHAFT</text>
<text x="224" y="384" transform="rotate(-90 224 384)">DH</text>
<text x="484" y="393" transform="rotate(-90 484 393)">DH</text>
<text x="469" y="587">BOTTOM LOCK</text>
<text x="778" y="585">HANDLE</text>
<text x="745" y="604">DW</text>
<text x="727" y="622">DW+150</text>
</g>
<g font-size="8">
<text x="1073" y="255">100 X 3MM THK.</text>
<text x="1073" y="265">MS GUIDE</text>
<text x="977" y="594">MS BOTTOM WITH ANGLE STIFFNER</text>
<text x="978" y="604">WITH RUBBER SAFTEY EDGE</text>
<text x="617" y="670">OUTSIDE</text>
</g>
<g font-size="7.9">
<text x="235" y="308">INSIDE</text>
<text x="294" y="309">OUTSIDE</text>
<text x="619" y="700">INSIDE</text>
<text x="1105" y="804">Tel : 020 66304033</text>
<text x="1095" y="812">Email:- info@nihva.com</text>
<text x="865" y="819">NAME</text>
<text x="910" y="818">DATE</text>
<text x="1083" y="820">Website:- www.nihva.com</text>
<text x="867" y="830">S.J</text>
<text x="906" y="829">06/01/2024</text>
</g>
<g font-size="7.1">
<text x="809" y="830">DRAWN</text>
<text x="809" y="842">CHECK</text>
<text x="809" y="858">APPROVAL</text>
</g>
<g font-size="6.7">
<text x="808" y="882">If any queries contact : design@nihva.com</text>
<text x="841" y="898">ALL DIMENSION ARE IN mm</text>
</g>
<text font-size="6.4" x="813" y="783">TITLE</text>
</svg>
